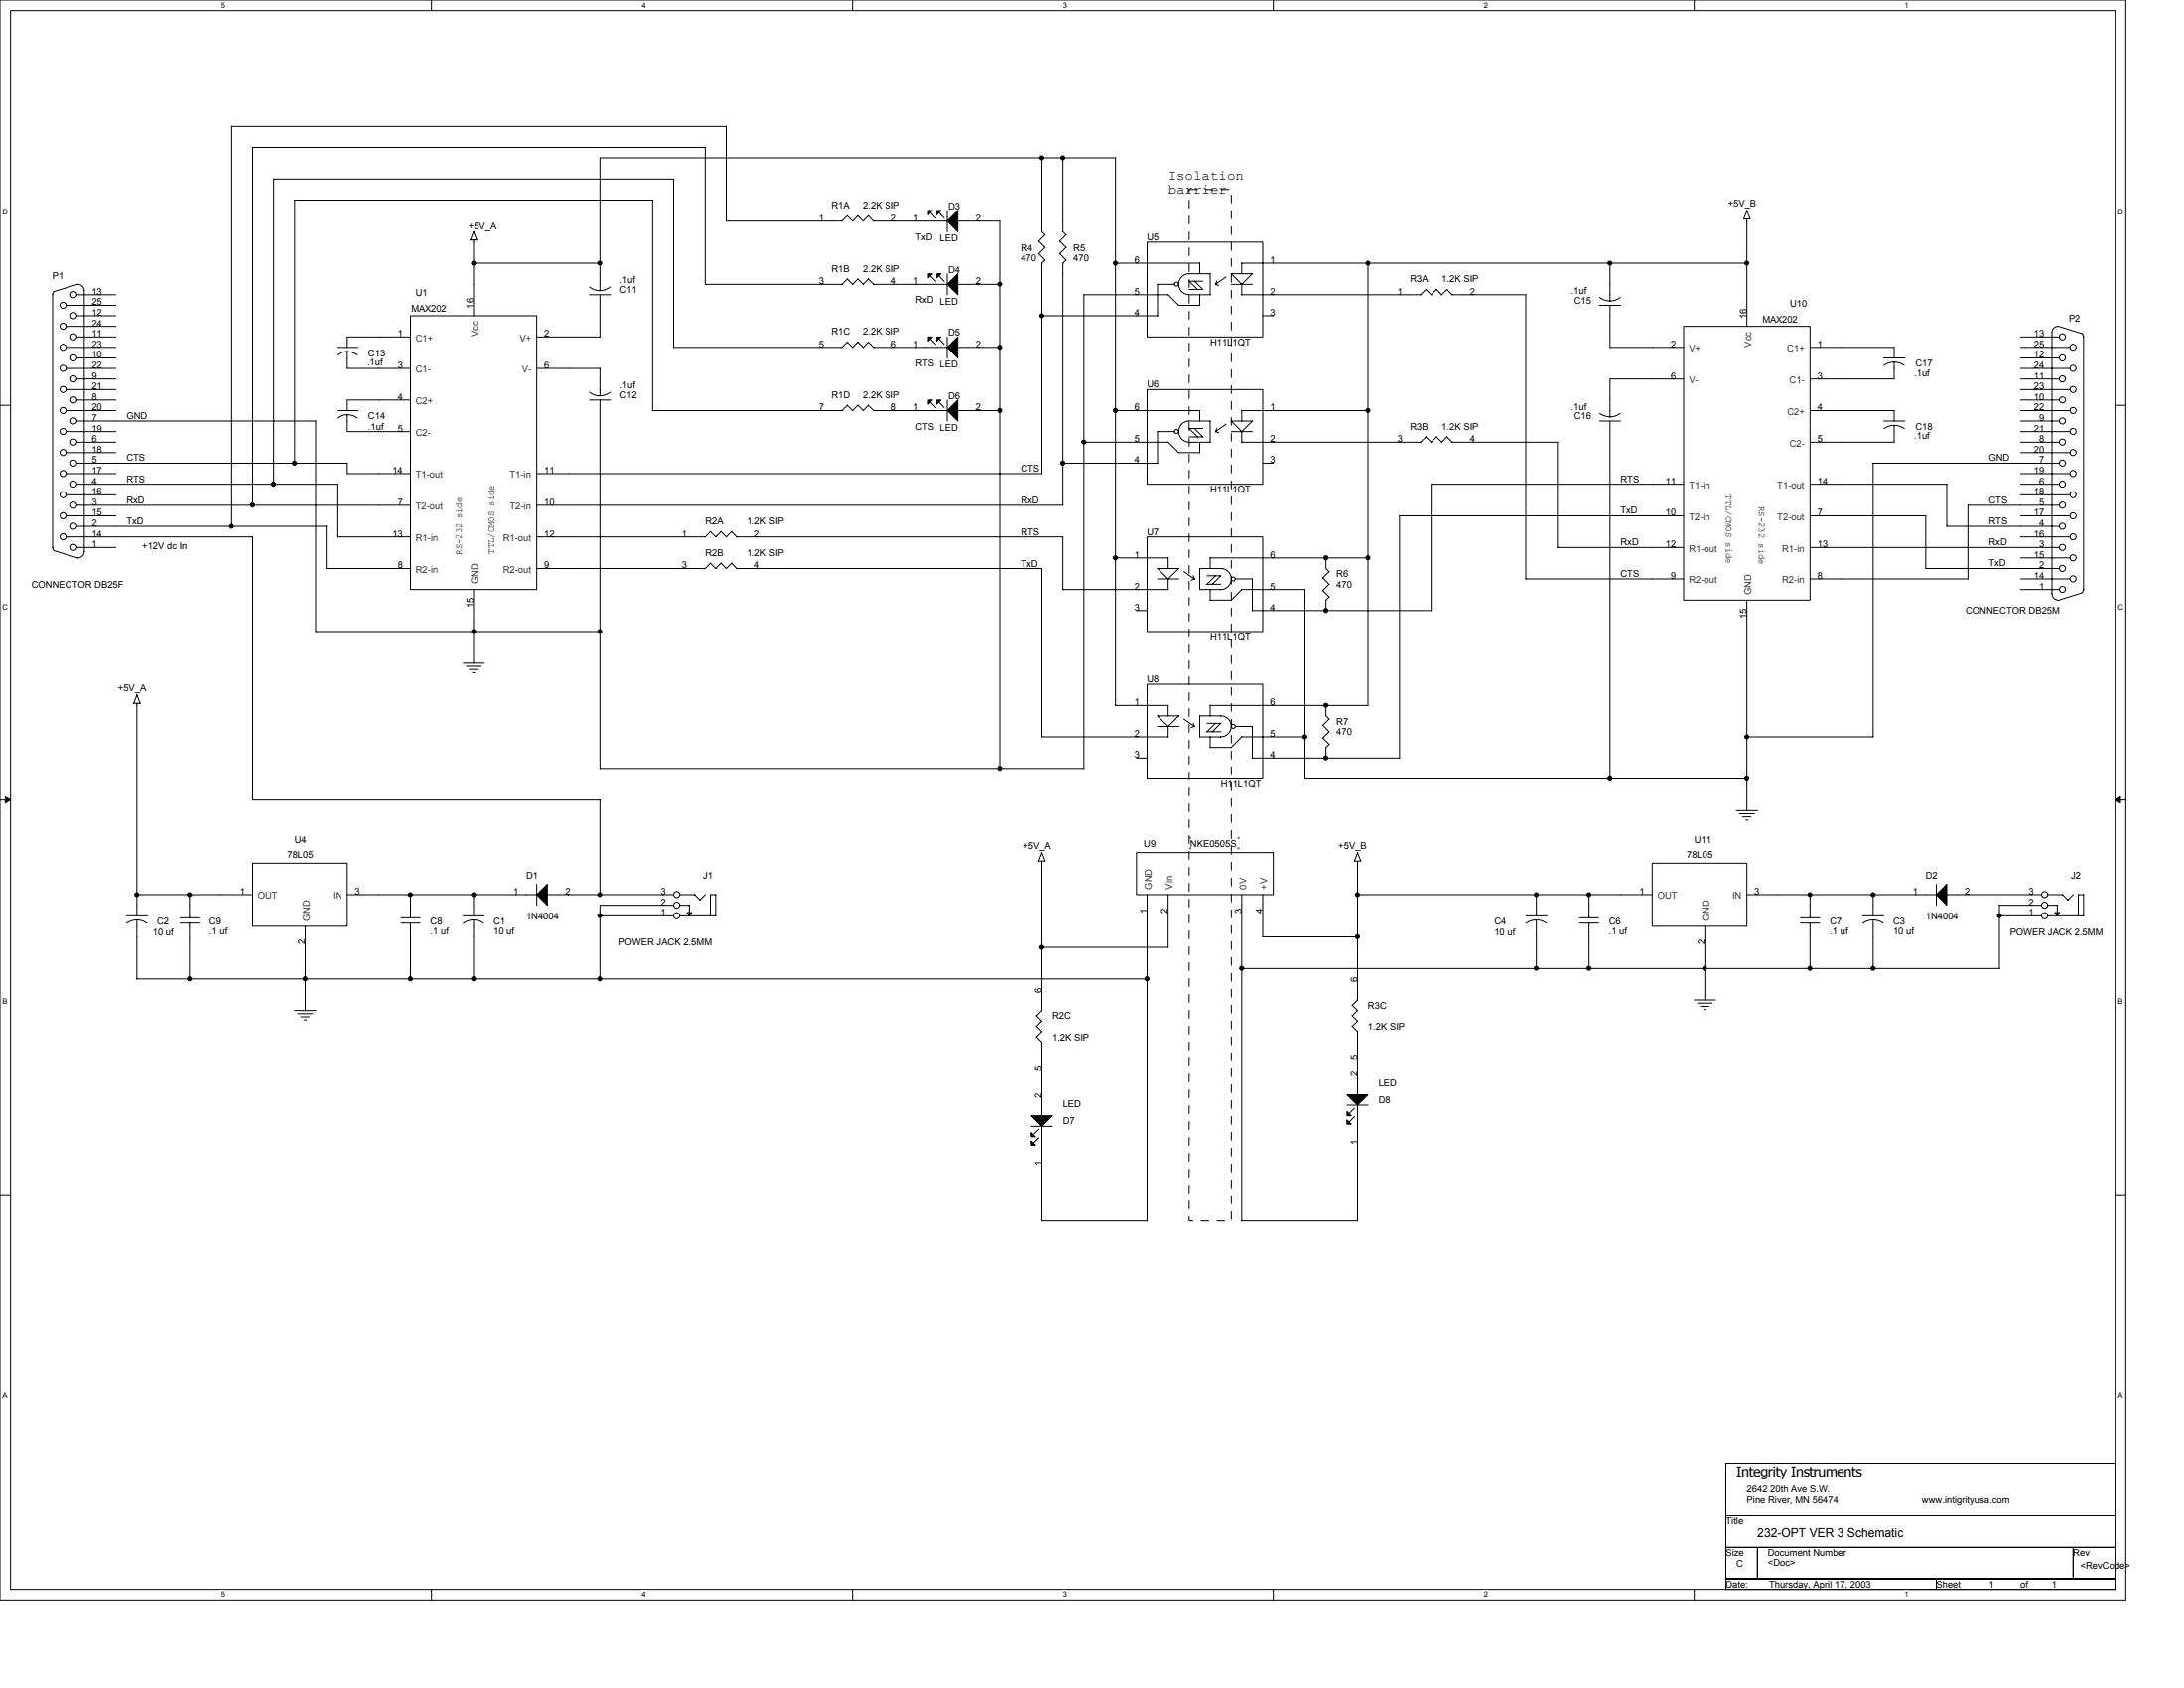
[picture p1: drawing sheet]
<svg xmlns="http://www.w3.org/2000/svg" width="279mm" height="216mm" viewBox="0 0 279 216" stroke-linecap="round" stroke-linejoin="round" font-family="sans-serif">
<path d="M0 0h271.9v204.6h-271.9zM1.4 1.4h269.2v201.9h-269.2z" fill="none" stroke="#000" stroke-width=".13"/>
<g fill="#fff">
<path d="M28.3 .1h.5v1.1h-.5z"/>
<path d="M28.3 203.4h.5v1.1h-.5z"/>
</g>
<path d="M55.2 0v1.4M55.2 203.3v1.3" fill="none" stroke="#000" stroke-width=".13"/>
<g fill="#fff">
<path d="M82.1 .1h.6v1.1h-.6z"/>
<path d="M82.1 203.4h.6v1.1h-.6z"/>
</g>
<path d="M109.1 0v1.4M109.1 203.3v1.3" fill="none" stroke="#000" stroke-width=".13"/>
<g fill="#fff">
<path d="M136 .1h.5v1.1h-.5z"/>
<path d="M136 203.4h.5v1.1h-.5z"/>
</g>
<path d="M162.9 0v1.4M162.9 203.3v1.3" fill="none" stroke="#000" stroke-width=".13"/>
<g fill="#fff">
<path d="M189.8 .1h.6v1.1h-.6z"/>
<path d="M189.8 203.4h.6v1.1h-.6z"/>
</g>
<path d="M216.7 0v1.4M216.7 203.3v1.3" fill="none" stroke="#000" stroke-width=".13"/>
<g fill="#fff">
<path d="M243.7 .1h.5v1.1h-.5z"/>
<path d="M243.7 203.4h.5v1.1h-.5z"/>
<path d="M.3 26.6h.7v1h-.7z"/>
<path d="M270.9 26.6h.7v1h-.7z"/>
<path d="M.3 77.1h.7v1h-.7z"/>
<path d="M270.9 77.1h.7v1h-.7z"/>
</g>
<path d="M0 51.8h1.4M270.6 51.8h1.3" fill="none" stroke="#000" stroke-width=".13"/>
<g fill="#fff">
<path d="M.3 127.6h.7v1h-.7z"/>
<path d="M270.9 127.6h.7v1h-.7z"/>
</g>
<path d="M0 102.3h1.4M270.6 102.3h1.3" fill="none" stroke="#000" stroke-width=".13"/>
<path d="M.7 101.9l.7 .4-.7 .4zM270.6 102.3l.7-.4v.8z" fill="#000" stroke="#000" stroke-width=".13"/>
<g fill="#fff">
<path d="M.3 178h.7v1.1h-.7z"/>
<path d="M270.9 178h.7v1.1h-.7z"/>
</g>
<g fill="none" stroke="#000" stroke-width=".13">
<path d="M32.3 18.9h57.9M32.3 18.8v45.8M90.2 18.9v17.5M92.9 16.2v12.1h14.8M92.9 16.2h-63.3v51.1M8.5 39.1h6.3M9.8 37.7h5M9.9 36.4h.1a.81 .81 0 0 1 .8 .7M10 36.3l-3.1 1-.2 .4v32.3l.2 .4M10.8 37.2v33.4M37.7 25.6h45.8M37.7 25.6v33.6"/>
<path d="M60.6 30.7v9.7M60.6 33.7h16.2M60.6 29.6l-.4 1.1h.8l-.4-1.1M75.4 37.7h2.7M75.4 36.7a2.07 2.07 0 0 0 1.3 .5M76.8 37.2v-17h65.9v70M76.8 37.7v5.4M78 36.7a2.16 2.16 0 0 1-1.3 .5M83.5 25.6v26.9M86.2 22.9v21.5M86.2 22.9h-51.2v39M90.2 36.4h17.5"/>
<path d="M108.4 35.7l.7 .7M108.4 35.7l-.7 .7M108.4 27.6l-.7 .7M109.7 35.7l.7 .7M109.7 27.6l.7 .7M109.7 35.7l-.6 .7M109.7 27.6l-.6 .7-.7-.7M111.1 35.7l.7 .7M111.1 27.6l.7 .7M111.1 35.7l-.7 .7M111.1 27.6l-.7 .7M111.7 36.4h9.5"/>
<path d="M111.7 28.3h9.5M119 27.2l.7 .7M119 35.3l.7 .7M120.1 27.2l.7 .7M120.1 35.3l.7 .7M121.2 26.9v2.8M121.2 35v2.7M122.5 36.4h5.4M122.5 28.3h5.4M127.9 28.3v70M132.9 30.8l.8 .9-.8 .8M132.9 32.4l.8 .9"/>
<path d="M133.3 20.2v9.4l.4 .5M133.3 33.7v26.9M133.7 30l-.8 .9M133.7 33.3l-.4 .4M135.6 30.8l.8 .9M135.6 32.4l.8 .9M136 20.2v9.4l.4 .5M136 33.7v30.9h-67.3M136.4 30l-.8 .9M136.4 31.6l-.8 .9M136.4 33.3l-.4 .4M142.7 33.7h10.8"/>
<path d="M146.7 31h14.8v12.1h-14.8zM148.1 36.4h2.1M148.1 36.4v4M149.4 37.7l1.4 1.4h2.7M149.4 37.7h-10.7v60.6M152.1 37h1.8M152.8 36l1.1 1M153.5 33.6v1.4M153.5 37.7v1.4M153.9 36h-1.8l1.1 1M154.8 35h-2.7a1.34 1.34 0 0 0-1.3 1.4 1.34 1.34 0 0 0 1.3 1.3h2.7M154.8 35v2.7"/>
<path d="M155.7 35.9l-.2 .5 .4 .1M156.8 35.4l-1.3 1M157.5 35l1.4 1.3v1.4h22.9M157.5 36.4h2.7M157.5 35h2.7l-1.4 1.4M175 33.7v56.5M182.4 37l.7 .7M182.4 37l-.7 .7M183.8 37l.7 .7M183.8 37l-.7 .7M185.1 37l.7 .7M185.1 37l-.7 .7"/>
<path d="M185.8 37.7h9.4M195.2 37.7v36.4M204.6 39.1h2.7M204.6 38a2.3 2.3 0 0 0 1.4 .5 2.16 2.16 0 0 0 1.3-.5M206 33.7v4.8M206 39.1v5.3M223.1 28h.8M223.5 26.9l.4 1.1M223.5 28v13.7M223.5 26.9l-.4 1.1M223.5 33.7h-64.6v1.3M8.5 44.4h6.3"/>
<path d="M8.5 52.5h6.3M8.5 47.1h6.3M8.5 49.8h6.3M8.5 55.2h6.3M8.5 57.9h6.3M8.5 41.7h6.3M9.8 51.2h5M9.8 48.5h5M9.8 56.6h5M9.8 45.8h5M9.8 53.8h30.6M9.8 43.1h5"/>
<path d="M9.8 59.2h34.6M9.8 40.4h5M40.4 53.8v27M43.1 44.4h2.7M43.1 52.5h2.7M43.1 45.4a2.15 2.15 0 0 1 1.3-.4 2.15 2.15 0 0 1 1.3 .4M43.1 53.5a2.15 2.15 0 0 1 1.3-.5 2.15 2.15 0 0 1 1.3 .5M44.4 45v2.1h8.1M44.4 53v2.2h8.1M44.4 59.2v1.4M52.5 40.4h16.2v35h-16.2zM52.5 51.2h-8.1v1.3"/>
<path d="M52.5 43.1h-8.1v1.3M68.7 43.1h8.1M68.7 47.1h8.1M75.4 51.2h2.7M75.4 50.2a2.07 2.07 0 0 0 1.3 .4M76.8 47.1v3.5M76.8 51.2v47.1M78 50.2a2.16 2.16 0 0 1-1.3 .4M83.5 52.5h24.2M86.2 44.4h21.5M108.4 43.8l.7 .6M108.4 51.8l.7 .7"/>
<path d="M108.4 43.7l-.7 .7M108.4 51.8l-.7 .7M109.7 43.8l.7 .6M109.7 51.8l.7 .7M109.7 43.7l-.6 .7M109.7 51.8l-.6 .7M111.1 43.8l.7 .6M111.1 51.8l.7 .7M111.1 43.7l-.7 .7M111.1 51.8l-.7 .7M111.7 44.4h9.5M111.7 52.5h9.5"/>
<path d="M119 43.3l.7 .7M119 51.4l.7 .7M120.1 43.3l.7 .7M120.1 51.4l.7 .7M121.2 43.1v2.7M121.2 51.2v2.7M122.5 44.4h5.4M122.5 52.5h5.4M133.3 40.4h14.8M136 59.2h12.1M138.6 56.6h10.8M142.7 52.5h10.8"/>
<path d="M146.7 49.8h14.8v12.1h-14.8zM148.1 55.2h2.1M148.1 55.2v4.1M149.4 56.5l1.4 1.4h2.7M152.1 55.9h1.8M152.8 54.8l1.1 1.1M153.5 52.5v1.3M153.5 56.6v1.3M153.9 54.8h-1.8l1.1 1.1M154.8 53.8h-2.7a1.36 1.36 0 0 0-1.3 1.4 1.36 1.36 0 0 0 1.3 1.4h2.7M154.8 53.8v2.8M155.5 55.2l.4 .2"/>
<path d="M155.7 54.8l-.2 .4M156.8 54.3l-1.3 .9M157.5 53.8l1.3 1.4 1.4-1.4h-2.7M157.5 55.2h2.7M158.9 55.2v1.4h22.9M161.5 59.2h1.4M161.5 40.4h1.4M175 52.5h-16.1v1.4M182.4 55.9l.7 .7M182.4 55.9l-.7 .7M183.8 55.9l.7 .7M183.8 55.9l-.7 .7"/>
<path d="M185.1 55.9l.7 .7M185.1 55.9l-.7 .7M185.8 56.6h13.5M199.2 56.6v13.4M204.6 53.8h2.7M204.6 52.9a2.3 2.3 0 0 0 1.4 .4 2.16 2.16 0 0 0 1.3-.4M206 44.4h9.4M206 53.8v45.9M215.4 41.7h16.2v35.1h-16.2zM215.4 48.5h-9.4v4.8M231.6 44.4h10.7M231.6 52.5h10.7"/>
<path d="M231.6 48.5h10.7M231.6 56.6h10.7M241 45.8h2.7M241 53.8h2.7M242.3 44.4v1.4M242.3 46.3v2.2M242.3 52.5v1.3M242.3 54.4v2.2M243.6 46.7a2.15 2.15 0 0 0-1.3-.4 2.08 2.08 0 0 0-1.3 .5M243.6 54.8a2.15 2.15 0 0 0-1.3-.4 2.08 2.08 0 0 0-1.3 .4M258.5 44.4h6.3M258.5 52.5h6.3"/>
<path d="M258.5 51.2h5M258.5 48.5h5M258.5 56.6h5M258.5 45.8h5M258.5 53.8h5M258.5 43.1h5M258.5 47.1h6.3M258.5 49.8h6.3M258.5 55.2h6.3M258.5 57.9h6.3M262.5 42.5v33.4M263.3 41.7a.79 .79 0 0 0-.8 .8"/>
<path d="M263.3 41.7l3.1 1M263.5 59.2h-23.9v35.1M266.4 42.7l.2 .4v32.3M6.9 70.4l3.1 1M8.5 68.7h23.8M8.5 66h6.3M8.5 60.6h6.3M8.5 63.3h6.3M9.8 61.9h33.3M9.8 70h5M9.8 64.6h42.7M9.8 67.3h32l-.1 5.4"/>
<path d="M10.8 70.5a.82 .82 0 0 1-.9 .9M32.3 68.6v33.7M41.7 72.7h10.8M43.1 61.9v6.8h9.4M44.4 60.6h8.1M60.6 75.4v9.4M68.7 68.7h21.5M68.7 72.7h21.5M68.7 60.6h64.6M90.9 68l.7 .7M90.9 72l.7 .7M90.9 68l-.7 .7"/>
<path d="M90.9 72l-.7 .7M91.5 68.7l.7-.7 .7 .7M92.2 72l.7 .7M92.2 72l-.7 .7M93.6 68l.7 .7M93.6 72l.7 .7M93.6 68l-.7 .7M93.6 72l-.7 .7M94.2 68.7h41.8v6.7h13.4v-1.4M94.2 72.7h39.1M133.3 72.7v21.6M142.7 71.4h6.7v1.3"/>
<path d="M145.4 78.1h1.3M146.7 68.7h14.8v12.1h-14.8zM148.1 74h2.7M150.8 72.7h-2.7l1.4 1.4M150.8 72.7l-1.4 1.3M151.4 73.1l1.4 1M152.7 73.6l.1 .4-.4 .2M153.5 75.4h2.7M153.5 72.7h2.7M153.5 72.7v2.7M154.4 73.6h1.8l-1.1 1.1M154.4 74.7h1.8"/>
<path d="M154.8 75.4v1.4M154.8 76.8h2.7M155.5 73.6l-1.1 1.1M156.1 72.7a1.34 1.34 0 0 1 1.4 1.4 1.34 1.34 0 0 1-1.4 1.3M158.1 74h2.1M158.9 75.4h8.1M158.9 75.4l-1.4 1.4M160.2 78.1h22.9M160.2 74v4.1M166.9 75.4v24.3M169.2 73.9l.9 .8M169.2 75.5l.9 .9"/>
<path d="M169.6 71.4v1.3l.5 .4M169.6 76.8v1.3M170 73.1l-.8 .8M170 74.7l-.8 .8M170 76.3l-.4 .5M175 71.4h-20.2v1.3M195.2 74h20.2M199.2 70h16.2M215.4 61.9h-32.3v16.2M215.4 66h-36.4v31M223.5 76.8v26.9M231.6 61.9h17.5"/>
<path d="M231.6 66h14.8M231.6 70h31.9M231.6 74h20.2M246.4 72.7h17.1M246.4 66v6.7M249 67.3h14.5M249 61.9v5.4M258.5 68.7h6.3M258.5 61.9h5M258.5 66h6.3M258.5 74h6.3M258.5 60.6h6.3"/>
<path d="M258.5 63.3h6.3M258.5 71.4h6.3M258.5 75.4h5M262.5 75.9a.83 .83 0 0 0 .8 .9M263.5 64.6h-11.7v9.5M266.4 75.8l-3.1 1M266.6 75.4l-.2 .4M17.1 89.9h.8M17.5 88.9l.4 1.1M17.5 89.9v27.2M17.5 88.8l-.4 1.1M40.4 80.8h36.4"/>
<path d="M59.2 84.8h2.8M59.6 85.2h2M60 85.6h1.1M60.5 86h.2M76.8 98.3h61.9M142.7 90.2h6.7v1.4M145.4 96.9h1.3M146.7 87.5h14.8v12.1h-14.8zM148.1 92.9h2.7M149.4 92.9v1.3h-16.1M149.4 92.9l1.4-1.4h-2.7l1.4 1.4M151.4 91.9l1.4 1"/>
<path d="M152.7 92.5l.1 .4-.4 .1M153.5 94.2h2.7M154.4 92.5h1.8l-1.1 1.1M154.4 93.6h1.8M154.8 94.2v1.4h2.7M155.5 92.5l-1.1 1.1M156.1 91.5a1.34 1.34 0 0 1 1.4 1.4 1.34 1.34 0 0 1-1.4 1.3M156.2 91.5h-2.7v2.7M158.1 92.9h2.1M158.9 94.2h8.1M158.9 94.2l-1.4 1.4M160.2 96.9h18.9"/>
<path d="M160.2 92.9v4.1M166.9 99.6h56.6M169.2 92.8l.9 .8M169.2 94.4l.9 .8M169.6 90.2v1.3l.5 .5M169.6 95.6v1.3M170 95.2l-.4 .4M170 91.9l-.8 .9M170 93.6l-.8 .8M175 90.2h-20.2v1.3M223.5 94.2h16.1M16.2 117.1h2.7"/>
<path d="M16.2 118.1a2.15 2.15 0 0 1 1.3-.4 2.15 2.15 0 0 1 1.3 .4M17.5 117.7v7.5M17.5 114.4h14.8M23 118.1h2.5M23 117.4h2.5M24.2 114.4v3M24.2 118v7.2M32.3 102.3h44.5M32.3 110.4h12.1v8.1h-12.1zM39.1 118.5v10.8M44.4 114.4h24.3M51.3 118.1h2.4"/>
<path d="M51.3 117.4h2.4M52.5 114.4v3M52.5 118v7.2M59.2 117.1h2.8M60.6 114.4v2.7M60.6 117.7v7.5M61.9 118.1a2.15 2.15 0 0 0-1.4-.4h.1a2.08 2.08 0 0 0-1.3 .4M68.7 113.1v2.7M70 114.4h16.2M76.8 117.1h9.4M76.8 102.3v12.1M86.2 115.8h-9.4v9.4"/>
<path d="M87 117.1h4.6M87 114.4h1.9l.7 .7M87 115.8h1.2M87.9 116.7l.3 .4M87.9 116.7h.6M88.2 115.8v1M88.5 116.7l-.3 .5M90.2 114.4l-.7 .7M90.8 114.4h.7M90.9 114.4v2.8M91.5 114.4v2.7M133.3 110.1v19.2"/>
<path d="M133.3 109l-.4 1.1 .8 .1-.4-1.1M145.4 109.1h17.5v5.3h-17.5zM146.7 114.4v41.8M149.4 114.4v6.8M158.9 114.4v41.8h14.8M161.5 114.4v5.4M161.5 119.8h12.2M173.7 110.1v17.8M173.7 114.4h37.7M173.7 109l-.5 1.1h.9l-.4-1M195.2 117.1h2.7M196.6 114.4v2.7"/>
<path d="M196.6 117.7v6.2M197.8 118.1a2.15 2.15 0 0 0-1.3-.4 2.14 2.14 0 0 0-1.3 .4M202.1 118.1h2.4M202.1 117.4h2.4M203.3 114.4v3M203.3 118v5.9M211.4 110.4h12.1v8.1h-12.1zM218.1 118.5v9.4M222.1 103.7h2.8M222.5 104.1h2M222.9 104.5h1.1M223.4 104.9h.2"/>
<path d="M223.5 114.4h24.2M230.3 118.1h2.5M230.3 117.4h2.5M231.6 114.4v3M231.6 118v5.9M238.3 117.1h2.7M238.3 118.1a2.15 2.15 0 0 1 1.3-.4 2.15 2.15 0 0 1 1.3 .4M239.6 114.4v2.7M239.6 117.7v6.2M247.7 113.1v2.7M249 114.4h12.2M255.8 117.1h5.4"/>
<path d="M261.2 115.8h-5.4v8.1M262 117.1h4.6M262 114.4h1.9l.7 .7M262 115.8h1.2M262.9 116.7l.3 .4M262.9 116.7h.6M263.2 115.8v1M263.5 116.7l-.3 .5M265.2 114.4l-.7 .7M265.9 114.4h.7M265.9 114.4v2.8M266.6 114.4v2.7"/>
<path d="M17.5 125.2h129.3M37.7 129.2h2.7M38.1 129.6h1.9M38.5 130h1.1M38.9 130.5h.3M132.6 132.6l.7 .7M132.6 131.2l.7 .7M132.6 129.9l.7 .7M133.3 133.3v9.4M133.3 121.2h16.2M133.3 131.9l-.7 .7M133.3 130.6l-.7 .7"/>
<path d="M133.3 129.2l-.7 .7M158.9 123.9h96.9M173 131.2l.7 .7v8.1M173 129.9l.7 .7M173 128.5l.7 .7M173.7 130.6l-.7 .7M173.7 129.2l-.7 .7M173.7 127.9l-.7 .7M216.7 127.9h2.8M217.1 128.3h2M217.5 128.7h1.1M218 129.1h.2"/>
<path d="M0 152.8h1.4M131.9 144.1h2.7M132.9 144.4l-.7 .7M132.9 145.5l-.7 .7M133.3 144.1v12.1h13.5M172.3 141.4h2.7M173.3 141.7l-.7 .7M173.3 142.8l-.7 .7M173.7 141.4v14.8M270.6 152.8h1.3M220.8 187.1h49.8v6.8h-49.8zM220.8 193.9h49.8v4h-49.8z"/>
<path d="M220.8 197.9h4v4h-4zM224.8 197.9h40.4v4h-40.4zM265.2 197.9h5.4v4h-5.4zM220.8 201.9h26.9v1.4h-26.9zM247.7 201.9h22.9v1.4h-22.9z"/>
<circle cx="8.1" cy="39" r=".39"/>
<circle cx="9.4" cy="37.7" r=".39"/>
<circle cx="150.5" cy="36.3" r=".26"/>
<circle cx="8.1" cy="47.1" r=".39"/>
<circle cx="8.1" cy="52.5" r=".39"/>
<circle cx="8.1" cy="41.7" r=".39"/>
<circle cx="8.1" cy="55.2" r=".39"/>
<circle cx="8.1" cy="49.8" r=".39"/>
<circle cx="8.1" cy="44.4" r=".39"/>
<circle cx="8.1" cy="57.9" r=".39"/>
<circle cx="9.4" cy="45.8" r=".39"/>
<circle cx="9.4" cy="59.2" r=".39"/>
<circle cx="9.4" cy="51.1" r=".39"/>
<circle cx="9.4" cy="53.8" r=".39"/>
<circle cx="9.4" cy="40.4" r=".39"/>
<circle cx="9.4" cy="43.1" r=".39"/>
<circle cx="9.4" cy="56.5" r=".39"/>
<circle cx="9.4" cy="48.5" r=".39"/>
<circle cx="150.5" cy="55.2" r=".27"/>
<circle cx="263.9" cy="45.8" r=".39"/>
<circle cx="263.9" cy="53.8" r=".39"/>
<circle cx="263.9" cy="51.1" r=".39"/>
<circle cx="263.9" cy="59.2" r=".39"/>
<circle cx="263.9" cy="43.1" r=".39"/>
<circle cx="263.9" cy="48.5" r=".39"/>
<circle cx="263.9" cy="56.5" r=".39"/>
<circle cx="265.2" cy="47.1" r=".39"/>
<circle cx="265.2" cy="52.5" r=".39"/>
<circle cx="265.2" cy="55.2" r=".39"/>
<circle cx="265.2" cy="49.8" r=".39"/>
<circle cx="265.2" cy="44.4" r=".39"/>
<circle cx="265.2" cy="57.9" r=".39"/>
<circle cx="8.1" cy="66" r=".39"/>
<circle cx="8.1" cy="68.7" r=".39"/>
<circle cx="8.1" cy="60.6" r=".39"/>
<circle cx="8.1" cy="63.3" r=".39"/>
<circle cx="9.4" cy="61.9" r=".39"/>
<circle cx="9.4" cy="67.3" r=".39"/>
<circle cx="9.4" cy="70" r=".39"/>
<circle cx="9.4" cy="64.6" r=".39"/>
<circle cx="157.8" cy="74" r=".25"/>
<circle cx="263.9" cy="61.9" r=".39"/>
<circle cx="263.9" cy="67.3" r=".39"/>
<circle cx="263.9" cy="75.4" r=".39"/>
<circle cx="263.9" cy="64.6" r=".39"/>
<circle cx="263.9" cy="70" r=".39"/>
<circle cx="263.9" cy="72.7" r=".39"/>
<circle cx="265.2" cy="68.7" r=".39"/>
<circle cx="265.2" cy="60.6" r=".39"/>
<circle cx="265.2" cy="74" r=".39"/>
<circle cx="265.2" cy="66" r=".39"/>
<circle cx="265.2" cy="71.3" r=".39"/>
<circle cx="265.2" cy="63.3" r=".39"/>
<circle cx="157.8" cy="92.9" r=".26"/>
<circle cx="86.6" cy="117.1" r=".39"/>
<circle cx="86.6" cy="115.8" r=".39"/>
<circle cx="86.6" cy="114.4" r=".39"/>
<circle cx="261.6" cy="117.1" r=".39"/>
<circle cx="261.6" cy="115.8" r=".39"/>
<circle cx="261.6" cy="114.4" r=".39"/>
</g>
<path d="M152.1 24.2h5.4v132h-5.4v-132" fill="none" stroke="#000" stroke-width=".13" stroke-dasharray="1 1 1 1 1 1 1 1"/>
<g fill="#000" stroke="#000" stroke-width=".13">
<path d="M118.7 26.9h.6l-.6 .6z" fill-rule="evenodd"/>
<path d="M118.7 35h.6l-.6 .5z" fill-rule="evenodd"/>
<path d="M119.8 26.9h.6l-.6 .6z" fill-rule="evenodd"/>
<path d="M119.8 35h.6l-.6 .5z" fill-rule="evenodd"/>
<path d="M122.5 26.9v2.7l-1.3-1.3z" fill-rule="evenodd"/>
<path d="M122.5 35v2.7l-1.3-1.3z" fill-rule="evenodd"/>
<path d="M118.7 43.1h.6l-.6 .5z" fill-rule="evenodd"/>
<path d="M118.7 51.2h.6l-.6 .5z" fill-rule="evenodd"/>
<path d="M119.8 43.1h.6l-.6 .5z" fill-rule="evenodd"/>
<path d="M119.8 51.2h.6l-.6 .5z" fill-rule="evenodd"/>
<path d="M121.2 44.4l1.3-1.3v2.7z" fill-rule="evenodd"/>
<path d="M122.5 51.2v2.6l-1.3-1.3z" fill-rule="evenodd"/>
<path d="M68.7 114.4l1.3-1.3v2.7z" fill-rule="evenodd"/>
<path d="M247.7 114.4l1.3-1.3v2.7z" fill-rule="evenodd"/>
<path d="M131.9 142.7h2.7l-1.3 1.4z" fill-rule="evenodd"/>
<path d="M131.9 144.9l.6 .5h-.6z" fill-rule="evenodd"/>
<path d="M131.9 145.9l.6 .6h-.6z" fill-rule="evenodd"/>
<path d="M172.3 140h2.7l-1.3 1.4z" fill-rule="evenodd"/>
<path d="M172.3 142.2l.6 .5h-.6z" fill-rule="evenodd"/>
<path d="M172.3 143.2l.6 .6h-.6z" fill-rule="evenodd"/>
</g>
<path d="M152.2 107.1h.1v.1h-.1z" fill="#686868"/>
<path d="M152.2 107.1h.1v.1h-.1z" fill="none" stroke="#686868" stroke-width=".13"/>
<path d="M158.4 107.1h.1v.1h-.1z" fill="#686868"/>
<path d="M158.4 107.1h.1v.1h-.1z" fill="none" stroke="#686868" stroke-width=".13"/>
<path d="M158.4 108.5h.1v.1h-.1z" fill="#686868"/>
<path d="M158.4 108.4h.1v.2h-.1z" fill="none" stroke="#686868" stroke-width=".13"/>
<path d="M152.2 108.5h.1v.1h-.1z" fill="#686868"/>
<path d="M152.2 108.4h.1v.2h-.1z" fill="none" stroke="#686868" stroke-width=".13"/>
<g fill="#000" stroke="#000" stroke-width=".13">
<circle cx="60.6" cy="33.7" r=".25"/>
<circle cx="76.7" cy="33.7" r=".25"/>
<circle cx="127.9" cy="36.3" r=".25"/>
<circle cx="133.3" cy="20.2" r=".26"/>
<circle cx="136" cy="20.2" r=".26"/>
<circle cx="142.7" cy="33.7" r=".26"/>
<circle cx="175" cy="33.7" r=".25"/>
<circle cx="206" cy="33.7" r=".26"/>
<circle cx="223.5" cy="33.7" r=".26"/>
<circle cx="37.7" cy="59.2" r=".27"/>
<circle cx="127.9" cy="44.4" r=".26"/>
<circle cx="127.9" cy="52.5" r=".26"/>
<circle cx="133.3" cy="40.4" r=".26"/>
<circle cx="136" cy="59.2" r=".27"/>
<circle cx="138.7" cy="56.5" r=".26"/>
<circle cx="142.7" cy="52.5" r=".27"/>
<circle cx="175" cy="52.5" r=".26"/>
<circle cx="29.6" cy="67.3" r=".25"/>
<circle cx="32.3" cy="64.6" r=".27"/>
<circle cx="35" cy="61.9" r=".27"/>
<circle cx="142.7" cy="71.3" r=".27"/>
<circle cx="169.6" cy="71.3" r=".27"/>
<circle cx="169.6" cy="78.1" r=".27"/>
<circle cx="175" cy="71.3" r=".26"/>
<circle cx="60.6" cy="80.8" r=".25"/>
<circle cx="76.7" cy="80.8" r=".25"/>
<circle cx="127.9" cy="98.3" r=".26"/>
<circle cx="166.9" cy="94.2" r=".26"/>
<circle cx="169.6" cy="96.9" r=".26"/>
<circle cx="169.6" cy="90.2" r=".26"/>
<circle cx="206" cy="99.6" r=".27"/>
<circle cx="223.5" cy="99.6" r=".27"/>
<circle cx="223.5" cy="94.2" r=".26"/>
<circle cx="17.5" cy="114.4" r=".26"/>
<circle cx="24.2" cy="114.4" r=".26"/>
<circle cx="52.5" cy="114.4" r=".26"/>
<circle cx="60.6" cy="114.4" r=".25"/>
<circle cx="76.7" cy="117.1" r=".25"/>
<circle cx="76.7" cy="114.4" r=".25"/>
<circle cx="173.7" cy="119.8" r=".27"/>
<circle cx="173.7" cy="114.4" r=".26"/>
<circle cx="196.5" cy="114.4" r=".26"/>
<circle cx="203.3" cy="114.4" r=".26"/>
<circle cx="231.5" cy="114.4" r=".25"/>
<circle cx="239.6" cy="114.4" r=".26"/>
<circle cx="255.8" cy="117.1" r=".25"/>
<circle cx="24.2" cy="125.2" r=".27"/>
<circle cx="39" cy="125.2" r=".27"/>
<circle cx="52.5" cy="125.2" r=".27"/>
<circle cx="60.6" cy="125.2" r=".26"/>
<circle cx="76.7" cy="125.2" r=".26"/>
<circle cx="133.3" cy="121.2" r=".26"/>
<circle cx="146.7" cy="125.2" r=".27"/>
<circle cx="158.8" cy="123.9" r=".26"/>
<circle cx="196.5" cy="123.9" r=".26"/>
<circle cx="203.3" cy="123.9" r=".26"/>
<circle cx="218.1" cy="123.8" r=".25"/>
<circle cx="231.5" cy="123.8" r=".25"/>
<circle cx="239.6" cy="123.9" r=".26"/>
</g>
<g font-size="1.8">
<text x="149.4" y="22.9">Isolation</text>
<text x="149.4" y="24.8">barrier</text>
<text x="222.1" y="188.9">Integrity Instruments</text>
</g>
<text font-size="1.6" x="224.8" y="196.6">232-OPT VER 3 Schematic</text>
<g font-size="1.2">
<text x="59.9" y="29.4">+5V_A</text>
<text x="104.7" y="28.3">1</text>
<text x="106.4" y="26.7">R1A</text>
<text x="110.4" y="26.7">2.2K SIP</text>
<text x="114" y="28.3">2</text>
<text x="116.8" y="28.3">1</text>
<text x="121.3" y="26.8">D3</text>
<text x="124.8" y="28.3">2</text>
<text x="221.1" y="26.4">+5V_B</text>
<text x="6.7" y="35.7">P1</text>
<text x="106.4" y="34.8">R1B</text>
<text x="110.4" y="34.8">2.2K SIP</text>
<text x="117.1" y="30.7">TxD</text>
<text x="120.2" y="30.9">LED</text>
<text x="121.3" y="34.9">D4</text>
<text x="130.6" y="32.1">R4</text>
<text x="130.6" y="33.4">470</text>
<text x="137.3" y="32.1">R5</text>
<text x="137.3" y="33.4">470</text>
<text x="145.1" y="33.6">6</text>
<text x="146.7" y="30.7">U5</text>
<text x="162.5" y="33.6">1</text>
<text x="11.7" y="37.7">13</text>
<text x="11.7" y="39">25</text>
<text x="11.7" y="40.4">12</text>
<text x="11.7" y="41.7">24</text>
<text x="52.6" y="39.9">MAX202</text>
<text x="53.2" y="37.9">U1</text>
<text x="60.6" y="39.4" transform="rotate(-90 60.6 39.4)">16</text>
<text x="79.3" y="37.5">C11</text>
<text x="79.3" y="36.2">.1uf</text>
<text x="104.7" y="36.3">3</text>
<text x="114" y="36.3">4</text>
<text x="116.8" y="36.3">1</text>
<text x="117.1" y="38.8">RxD LED</text>
<text x="124.8" y="36.3">2</text>
<text x="145.1" y="37.7">5</text>
<text x="145.1" y="40.4">4</text>
<text x="162.5" y="37.7">2</text>
<text x="162.5" y="40.4">3</text>
<text x="178.8" y="37.7">1</text>
<text x="180.4" y="36.1">R3A</text>
<text x="184.4" y="36.1">1.2K SIP</text>
<text x="188.1" y="37.7">2</text>
<text x="201" y="37.6">.1uf</text>
<text x="201.4" y="38.8">C15</text>
<text x="223.5" y="40.8" transform="rotate(-90 223.5 40.8)">16</text>
<text x="225.5" y="41.2">MAX202</text>
<text x="229" y="39.2">U10</text>
<text x="264.7" y="41.1">P2</text>
<text x="11.7" y="43.1">11</text>
<text x="11.7" y="44.4">23</text>
<text x="11.7" y="45.8">10</text>
<text x="11.7" y="47.1">22</text>
<text x="47" y="46.7">.1uf</text>
<text x="47.1" y="45.5">C13</text>
<text x="50.9" y="43.1">1</text>
<text x="50.9" y="47.1">3</text>
<text x="69.6" y="43.1">2</text>
<text x="69.6" y="47.1">6</text>
<text x="104.7" y="44.4">5</text>
<text x="106.4" y="42.8">R1C</text>
<text x="110.4" y="42.8">2.2K SIP</text>
<text x="114" y="44.4">6</text>
<text x="116.8" y="44.4">1</text>
<text x="117.1" y="46.9">RTS LED</text>
<text x="121.3" y="43">D5</text>
<text x="124.8" y="44.4">2</text>
<text x="154.8" y="44.2">H11L1QT</text>
<text x="213.8" y="44.4">2</text>
<text x="232.5" y="44.4">1</text>
<text x="245" y="46.9">C17</text>
<text x="260.2" y="43.1">13</text>
<text x="260.2" y="44.4">25</text>
<text x="260.2" y="45.8">12</text>
<text x="260.2" y="47.1">24</text>
<text x="11.7" y="48.5">9</text>
<text x="11.7" y="49.8">21</text>
<text x="11.7" y="51.1">8</text>
<text x="11.7" y="52.5">20</text>
<text x="11.7" y="53.8">7</text>
<text x="16.2" y="53.6">GND</text>
<text x="47.1" y="53.6">C14</text>
<text x="50.9" y="51.1">4</text>
<text x="79.3" y="50.9">C12</text>
<text x="79.3" y="49.7">.1uf</text>
<text x="104.7" y="52.5">7</text>
<text x="106.4" y="50.9">R1D</text>
<text x="110.4" y="50.9">2.2K SIP</text>
<text x="114" y="52.5">8</text>
<text x="116.8" y="52.5">1</text>
<text x="121.3" y="51.1">D6</text>
<text x="124.8" y="52.5">2</text>
<text x="145.1" y="52.5">6</text>
<text x="146.7" y="49.6">U6</text>
<text x="162.5" y="52.5">1</text>
<text x="201" y="52.4">.1uf</text>
<text x="201.4" y="53.6">C16</text>
<text x="213.8" y="48.5">6</text>
<text x="232.5" y="48.5">3</text>
<text x="232.5" y="52.5">4</text>
<text x="244.9" y="48.1">.1uf</text>
<text x="260.2" y="48.5">11</text>
<text x="260.2" y="49.8">23</text>
<text x="260.2" y="51.1">10</text>
<text x="260.2" y="52.5">22</text>
<text x="260.9" y="53.8">9</text>
<text x="11.7" y="55.2">19</text>
<text x="11.7" y="56.5">6</text>
<text x="11.7" y="57.9">18</text>
<text x="11.7" y="59.2">5</text>
<text x="16.2" y="59">CTS</text>
<text x="47.1" y="54.9">.1uf</text>
<text x="50.9" y="55.2">5</text>
<text x="117.1" y="54.9">CTS LED</text>
<text x="145.1" y="56.5">5</text>
<text x="145.1" y="59.2">4</text>
<text x="162.5" y="56.5">2</text>
<text x="162.5" y="59.2">3</text>
<text x="178.8" y="56.5">3</text>
<text x="180.4" y="54.9">R3B</text>
<text x="184.4" y="54.9">1.2K SIP</text>
<text x="188.1" y="56.5">4</text>
<text x="232.5" y="56.5">5</text>
<text x="244.9" y="56.2">.1uf</text>
<text x="245" y="54.9">C18</text>
<text x="254.4" y="59">GND</text>
<text x="260.2" y="55.2">21</text>
<text x="260.2" y="57.9">20</text>
<text x="260.9" y="56.5">8</text>
<text x="260.9" y="59.2">7</text>
<text x="11.7" y="60.6">17</text>
<text x="11.7" y="61.9">4</text>
<text x="11.7" y="63.3">16</text>
<text x="11.7" y="64.6">3</text>
<text x="11.7" y="66">15</text>
<text x="16.2" y="64.4">RxD</text>
<text x="16.2" y="61.7">RTS</text>
<text x="50.2" y="60.6">14</text>
<text x="50.9" y="64.6">7</text>
<text x="69.6" y="60.6">11</text>
<text x="69.6" y="64.6">10</text>
<text x="130.6" y="60.3">CTS</text>
<text x="130.6" y="64.4">RxD</text>
<text x="154.8" y="63">H11L1QT</text>
<text x="207.3" y="61.7">RTS</text>
<text x="207.3" y="65.7">TxD</text>
<text x="213.1" y="61.9">11</text>
<text x="213.1" y="66">10</text>
<text x="220.8" y="63.3" transform="rotate(90 220.8 63.3)">TTL/CMOS side</text>
<text x="225" y="64.8" transform="rotate(90 225 64.8)">RS-232 side</text>
<text x="232.5" y="61.9">14</text>
<text x="232.5" y="66">7</text>
<text x="254.4" y="64.4">CTS</text>
<text x="260.2" y="60.6">19</text>
<text x="260.2" y="63.3">18</text>
<text x="260.2" y="66">17</text>
<text x="260.9" y="61.9">6</text>
<text x="260.9" y="64.6">5</text>
<text x="11.7" y="67.3">2</text>
<text x="11.7" y="68.6">14</text>
<text x="11.7" y="70">1</text>
<text x="16.2" y="67.1">TxD</text>
<text x="18.2" y="70.3">+12V dc In</text>
<text x="50.2" y="68.6">13</text>
<text x="59.1" y="71" transform="rotate(-90 59.1 71)">RS-232 side</text>
<text x="63.2" y="70.8" transform="rotate(-90 63.2 70.8)">TTL/CMOS side</text>
<text x="69.6" y="68.6">12</text>
<text x="87.2" y="68.6">1</text>
<text x="90.2" y="67.1">R2A</text>
<text x="90.2" y="71.1">R2B</text>
<text x="95.6" y="67.1">1.2K SIP</text>
<text x="95.6" y="71.1">1.2K SIP</text>
<text x="96.5" y="68.6">2</text>
<text x="130.6" y="68.4">RTS</text>
<text x="145.1" y="71.3">1</text>
<text x="146.7" y="68.4">U7</text>
<text x="162.5" y="71.3">6</text>
<text x="207.3" y="69.8">RxD</text>
<text x="213.1" y="70">12</text>
<text x="232.5" y="70">13</text>
<text x="254.4" y="69.8">RxD</text>
<text x="254.4" y="67.1">RTS</text>
<text x="260.2" y="68.6">16</text>
<text x="260.2" y="71.3">15</text>
<text x="260.9" y="67.3">4</text>
<text x="260.9" y="70">3</text>
<text x="4" y="75.1">CONNECTOR DB25F</text>
<text x="50.9" y="72.7">8</text>
<text x="60.6" y="77.7" transform="rotate(-90 60.6 77.7)">15</text>
<text x="69.6" y="72.7">9</text>
<text x="87.2" y="72.7">3</text>
<text x="96.5" y="72.7">4</text>
<text x="130.6" y="72.5">TxD</text>
<text x="145.1" y="75.4">2</text>
<text x="162.5" y="75.4">5</text>
<text x="171" y="73.8">R6</text>
<text x="171" y="75.1">470</text>
<text x="207.3" y="73.8">CTS</text>
<text x="213.8" y="74">9</text>
<text x="232.5" y="74">8</text>
<text x="254.4" y="72.5">TxD</text>
<text x="260.2" y="74">14</text>
<text x="260.9" y="72.7">2</text>
<text x="260.9" y="75.4">1</text>
<text x="145.1" y="78.1">3</text>
<text x="154.8" y="81.9">H11L1QT</text>
<text x="162.5" y="78.1">4</text>
<text x="223.5" y="79.1" transform="rotate(-90 223.5 79.1)">15</text>
<text x="251.5" y="78.5">CONNECTOR DB25M</text>
<text x="15.1" y="88.3">+5V_A</text>
<text x="146.7" y="87.3">U8</text>
<text x="145.1" y="90.2">1</text>
<text x="145.1" y="94.2">2</text>
<text x="162.5" y="90.2">6</text>
<text x="162.5" y="94.2">5</text>
<text x="171" y="92.6">R7</text>
<text x="171" y="94">470</text>
<text x="145.1" y="96.9">3</text>
<text x="156.2" y="100.7">H11L1QT</text>
<text x="162.5" y="96.9">4</text>
<text x="37.7" y="107.9">U4</text>
<text x="216.7" y="107.9">U11</text>
<text x="36.8" y="109.7">78L05</text>
<text x="67.3" y="112.4">D1</text>
<text x="89.9" y="112.4">J1</text>
<text x="130.9" y="108.5">+5V_A</text>
<text x="146.3" y="108.3">U9</text>
<text x="152.3" y="108.3">NKE0505S</text>
<text x="171.2" y="108.5">+5V_B</text>
<text x="215.8" y="109.7">78L05</text>
<text x="246.4" y="112.4">D2</text>
<text x="264.9" y="112.4">J2</text>
<text x="19.5" y="119.6">10 uf</text>
<text x="20.1" y="118.2">C2</text>
<text x="26.8" y="118.2">C9</text>
<text x="26.8" y="119.4">.1 uf</text>
<text x="30.7" y="114.4">1</text>
<text x="45.4" y="114.4">3</text>
<text x="55.1" y="118.2">C8</text>
<text x="55.1" y="119.4">.1 uf</text>
<text x="63.1" y="118.2">C1</text>
<text x="63.1" y="119.4">10 uf</text>
<text x="65.7" y="114.4">1</text>
<text x="67.3" y="117.6">1N4004</text>
<text x="72.3" y="114.4">2</text>
<text x="84.5" y="114.4">3</text>
<text x="84.5" y="115.8">2</text>
<text x="84.5" y="117.1">1</text>
<text x="146.7" y="116.8" transform="rotate(-90 146.7 116.8)">1</text>
<text x="149.4" y="116.8" transform="rotate(-90 149.4 116.8)">2</text>
<text x="158.8" y="116.8" transform="rotate(-90 158.8 116.8)">3</text>
<text x="161.5" y="116.8" transform="rotate(-90 161.5 116.8)">4</text>
<text x="191.2" y="118.2">C4</text>
<text x="191.2" y="119.6">10 uf</text>
<text x="205.8" y="118.2">C6</text>
<text x="205.8" y="119.4">.1 uf</text>
<text x="209.7" y="114.4">1</text>
<text x="224.4" y="114.4">3</text>
<text x="234.1" y="118.2">C7</text>
<text x="234.1" y="119.4">.1 uf</text>
<text x="242.2" y="118.2">C3</text>
<text x="242.2" y="119.4">10 uf</text>
<text x="244.7" y="114.4">1</text>
<text x="246.4" y="117.6">1N4004</text>
<text x="251.4" y="114.4">2</text>
<text x="257.1" y="119.6">POWER JACK 2.5MM</text>
<text x="259.5" y="114.4">3</text>
<text x="259.5" y="115.8">2</text>
<text x="259.5" y="117.1">1</text>
<text x="39" y="120.8" transform="rotate(-90 39 120.8)">2</text>
<text x="79.2" y="120.9">POWER JACK 2.5MM</text>
<text x="173.7" y="125.6" transform="rotate(-90 173.7 125.6)">6</text>
<text x="218.1" y="120.8" transform="rotate(-90 218.1 120.8)">2</text>
<text x="133.3" y="126.9" transform="rotate(-90 133.3 126.9)">6</text>
<text x="134.6" y="130.3">R2C</text>
<text x="175" y="129">R3C</text>
<text x="175" y="131.7">1.2K SIP</text>
<text x="133.3" y="137" transform="rotate(-90 133.3 137)">5</text>
<text x="134.6" y="133">1.2K SIP</text>
<text x="173.7" y="137.7" transform="rotate(-90 173.7 137.7)">2</text>
<text x="173.7" y="135.6" transform="rotate(-90 173.7 135.6)">5</text>
<text x="133.3" y="140.4" transform="rotate(-90 133.3 140.4)">2</text>
<text x="136" y="143.8">D7</text>
<text x="136" y="141.6">LED</text>
<text x="176.4" y="141.1">D8</text>
<text x="176.4" y="139">LED</text>
<text x="133.3" y="149.1" transform="rotate(-90 133.3 149.1)">1</text>
<text x="173.7" y="146.4" transform="rotate(-90 173.7 146.4)">1</text>
<text x="223.5" y="190.9">2642 20th Ave S.W.</text>
<text x="220.8" y="195">Title</text>
<text x="223.5" y="192.3">Pine River, MN 56474</text>
<text x="245.9" y="192.3">www.intigrityusa.com</text>
<text x="220.8" y="199">Size</text>
<text x="220.8" y="203">Date:</text>
<text x="222.1" y="200.3">C</text>
<text x="226.2" y="200.3">&lt;Doc&gt;</text>
<text x="226.2" y="199">Document Number</text>
<text x="226.3" y="203">Thursday, April 17, 2003</text>
<text x="247.7" y="203">Sheet</text>
<text x="254.4" y="203">1</text>
<text x="258.5" y="203">of</text>
<text x="262.5" y="203">1</text>
<text x="265.2" y="199">Rev</text>
<text x="266.1" y="200.6">&lt;RevCode&gt;</text>
</g>
<g font-size="1.2" fill="#333">
<text x="53.2" y="43.6">C1+</text>
<text x="53.2" y="47.7">C1-</text>
<text x="61.2" y="43.1" transform="rotate(-90 61.2 43.1)">Vcc</text>
<text x="66.5" y="43.6">V+</text>
<text x="66.8" y="47.7">V-</text>
<text x="216.1" y="45">V+</text>
<text x="224" y="44.4" transform="rotate(-90 224 44.4)">Vcc</text>
<text x="228.6" y="45">C1+</text>
<text x="53.2" y="51.7">C2+</text>
<text x="216.1" y="49">V-</text>
<text x="228.6" y="53.1">C2+</text>
<text x="228.9" y="49">C1-</text>
<text x="53.2" y="55.8">C2-</text>
<text x="228.9" y="57.1">C2-</text>
<text x="53.2" y="61.1">T1-out</text>
<text x="53.2" y="65.2">T2-out</text>
<text x="65.2" y="61.1">T1-in</text>
<text x="65.2" y="65.2">T2-in</text>
<text x="216.1" y="62.5">T1-in</text>
<text x="227.4" y="62.5">T1-out</text>
<text x="53.2" y="69.2">R1-in</text>
<text x="64.3" y="69.2">R1-out</text>
<text x="216.1" y="66.5">T2-in</text>
<text x="216.1" y="70.6">R1-out</text>
<text x="227.4" y="66.5">T2-out</text>
<text x="228" y="70.6">R1-in</text>
<text x="53.2" y="73.3">R2-in</text>
<text x="61.2" y="74.7" transform="rotate(-90 61.2 74.7)">GND</text>
<text x="64.3" y="73.3">R2-out</text>
<text x="216.1" y="74.6">R2-out</text>
<text x="224" y="76.1" transform="rotate(-90 224 76.1)">GND</text>
<text x="228" y="74.6">R2-in</text>
<text x="147.3" y="113.7" transform="rotate(-90 147.3 113.7)">GND</text>
<text x="150" y="113.7" transform="rotate(-90 150 113.7)">Vin</text>
<text x="159.4" y="113.7" transform="rotate(-90 159.4 113.7)">0V</text>
<text x="162.1" y="113.7" transform="rotate(-90 162.1 113.7)">+V</text>
<text x="33" y="115">OUT</text>
<text x="39.6" y="117.8" transform="rotate(-90 39.6 117.8)">GND</text>
<text x="42.6" y="115">IN</text>
<text x="212" y="115">OUT</text>
<text x="218.7" y="117.8" transform="rotate(-90 218.7 117.8)">GND</text>
<text x="221.6" y="115">IN</text>
</g>
<g font-size="1">
<text x="28.3" y="1">5</text>
<text x="82.1" y="1">4</text>
<text x="136" y="1">3</text>
<text x="189.8" y="1">2</text>
<text x="243.7" y="1">1</text>
<text x=".3" y="27.4">D</text>
<text x="270.9" y="27.4">D</text>
<text x=".3" y="77.9">C</text>
<text x="270.9" y="77.9">C</text>
<text x=".3" y="128.4">B</text>
<text x="270.9" y="128.4">B</text>
<text x=".3" y="178.9">A</text>
<text x="270.9" y="178.9">A</text>
<text x="28.3" y="204.3">5</text>
<text x="82.1" y="204.3">4</text>
<text x="136" y="204.3">3</text>
<text x="189.8" y="204.3">2</text>
<text x="243.7" y="204.3">1</text>
</g>
</svg>
